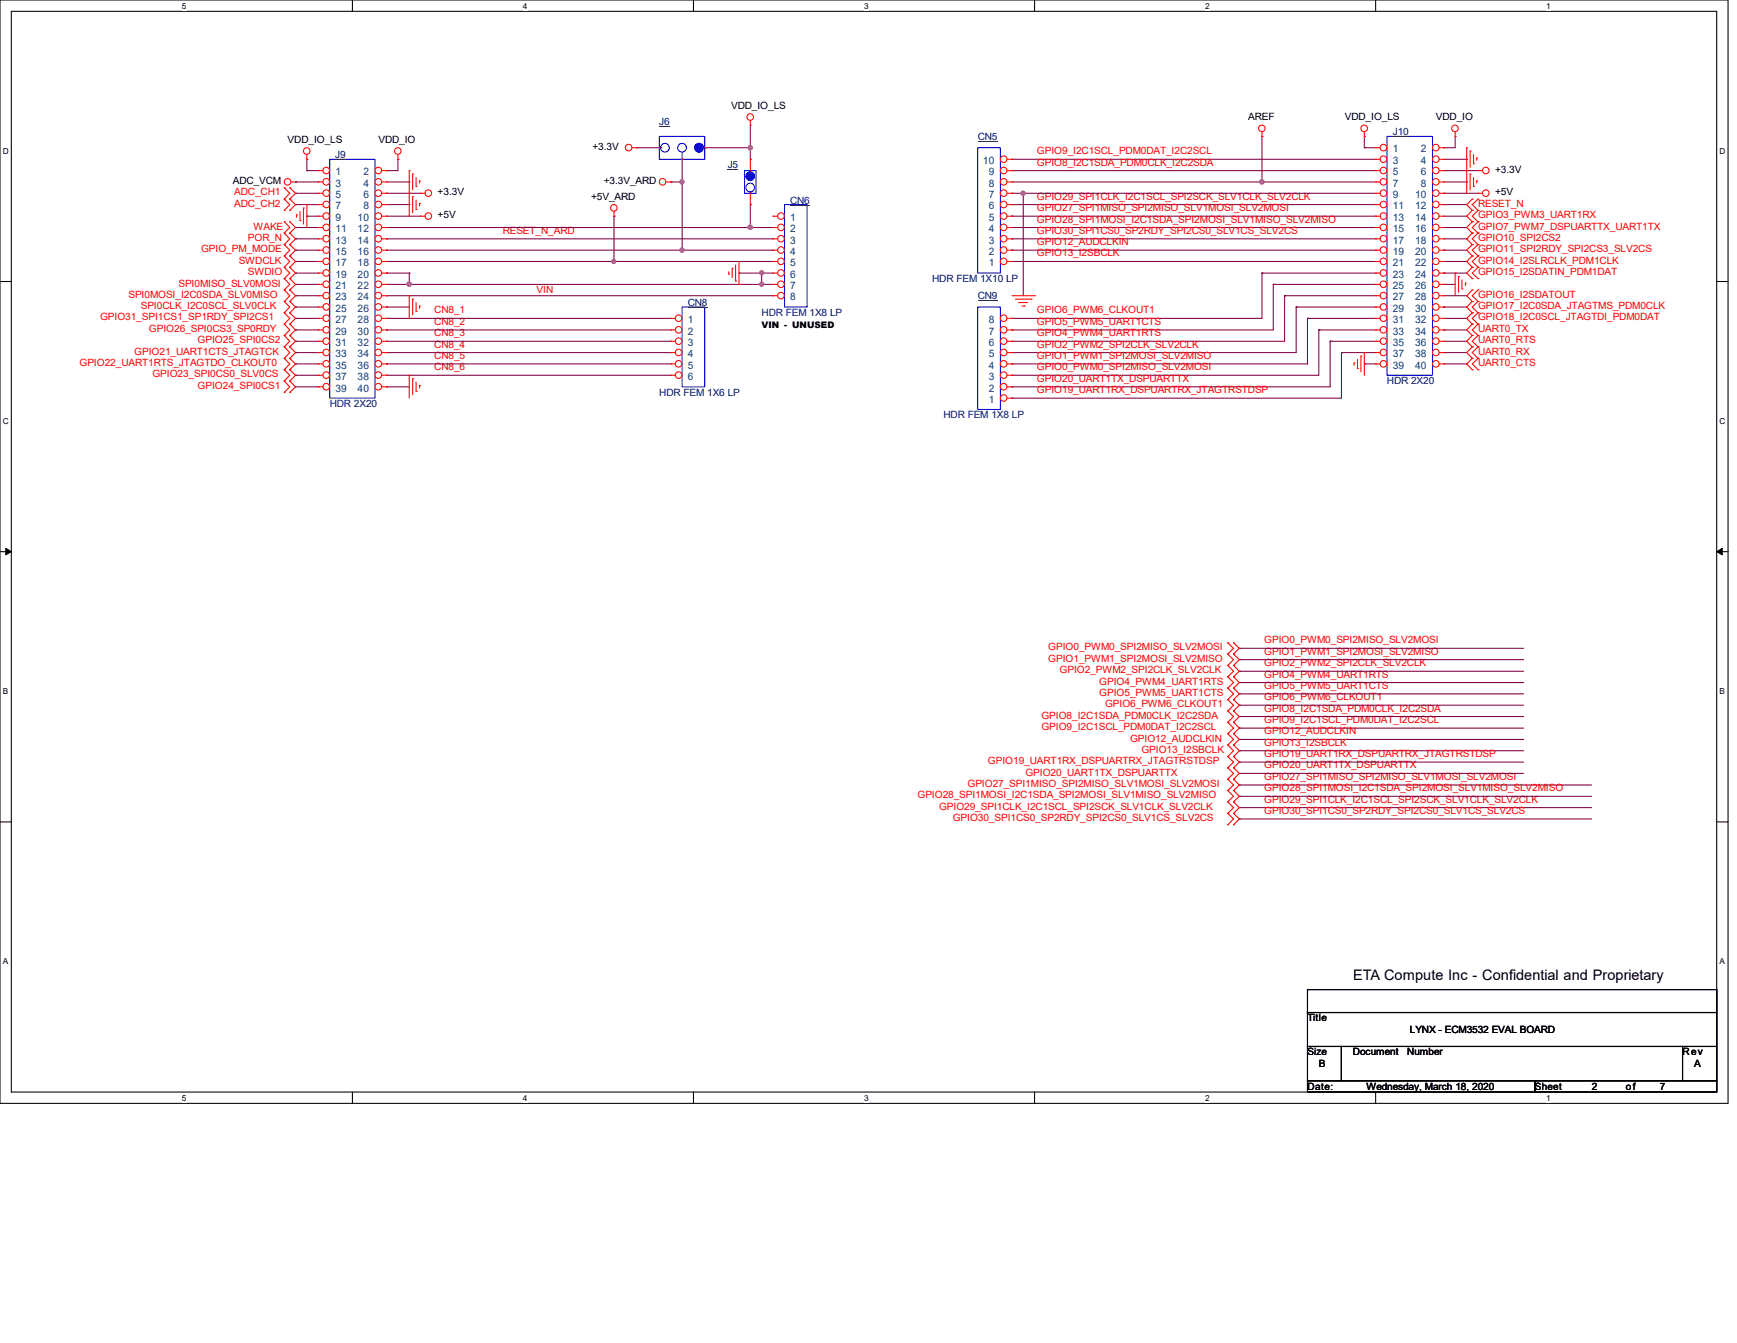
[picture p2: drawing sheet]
<svg xmlns="http://www.w3.org/2000/svg" width="279mm" height="216mm" viewBox="0 0 279 216" stroke-linecap="round" stroke-linejoin="round" font-family="sans-serif">
<path d="M0 0h278v177.4h-278zM1.8 1.8h274.3v173.8h-274.3z" fill="none" stroke="#000" stroke-width=".17"/>
<g fill="#fff">
<path d="M29.3 .2h.7v1.5h-.7z"/>
<path d="M29.3 175.8h.7v1.4h-.7z"/>
</g>
<path d="M56.7 0v1.8M56.7 175.6v1.8" fill="none" stroke="#000" stroke-width=".17"/>
<g fill="#fff">
<path d="M84.1 .2h.7v1.5h-.7z"/>
<path d="M84.1 175.8h.7v1.4h-.7z"/>
</g>
<path d="M111.5 0v1.8M111.5 175.6v1.8" fill="none" stroke="#000" stroke-width=".17"/>
<g fill="#fff">
<path d="M139 .2h.7v1.5h-.7z"/>
<path d="M139 175.8h.7v1.4h-.7z"/>
</g>
<path d="M166.4 0v1.8M166.4 175.6v1.8" fill="none" stroke="#000" stroke-width=".17"/>
<g fill="#fff">
<path d="M193.8 .2h.8v1.5h-.8z"/>
<path d="M193.8 175.8h.8v1.4h-.8z"/>
</g>
<path d="M221.3 0v1.8M221.3 175.6v1.8" fill="none" stroke="#000" stroke-width=".17"/>
<g fill="#fff">
<path d="M248.7 .2h.7v1.5h-.7z"/>
<path d="M248.7 175.8h.7v1.4h-.7z"/>
<path d="M.5 23.5h.9v1.5h-.9z"/>
<path d="M276.6 23.5h.9v1.5h-.9z"/>
<path d="M.5 67h.9v1.5h-.9z"/>
<path d="M276.6 67h.9v1.5h-.9z"/>
</g>
<path d="M0 45.3h1.8M276.1 45.3h1.9" fill="none" stroke="#000" stroke-width=".17"/>
<g fill="#fff">
<path d="M.5 110.4h.8v1.5h-.8z"/>
<path d="M276.6 110.4h.9v1.5h-.9z"/>
</g>
<path d="M0 88.7h1.8M276.1 88.7h1.9" fill="none" stroke="#000" stroke-width=".17"/>
<path d="M.9 88.1l.9 .6-.9 .5zM276.1 88.7l.9-.6v1.1z" fill="#000" stroke="#000" stroke-width=".16"/>
<g fill="#fff">
<path d="M.5 153.8h.8v1.5h-.8z"/>
<path d="M276.6 153.8h.9v1.5h-.9z"/>
</g>
<path d="M0 132.1h1.8M276.1 132.1h1.9M210.3 159.1h65.8v3.7h-65.8zM210.3 162.8h65.8v5.4h-65.8zM210.3 168.2h5.5v5.5h-5.5zM210.3 173.7h36.6v1.9h-36.6zM215.8 168.2h54.8v5.5h-54.8zM246.9 173.7h29.2v1.9h-29.2zM270.6 168.2h5.5v5.5h-5.5z" fill="none" stroke="#000" stroke-width=".17"/>
<g fill="none" stroke="#800040" stroke-width=".17">
<path d="M47.5 38.4h.1M47.5 36.6h.1M47.5 32.9h.1M47.5 31.1h.1M47.5 29.3h.1M47.5 29.3h3.7M47.5 31.1h3.7M47.5 32.9h3.7M47.5 36.6h3.7M47.5 38.4h3.7M49.4 27.4h.1M49.4 25.6h.1"/>
<path d="M49.4 34.8h.1M49.4 27.4h1.8M49.4 34.8h1.8M49.4 25.6v1.8M62.2 38.4h.1M62.2 36.6h.1M62.2 27.4h.1M62.2 31.1h.1M62.2 34.8h.1M62.2 29.3h3.6M62.2 31.1h5.4M62.2 32.9h3.6"/>
<path d="M62.2 34.8h5.4M62.2 36.6h62.1M62.2 38.4h62.1M64 25.6h.1M64 25.6v1.8h-1.8M65.8 29.3h.1M65.8 32.9h.1M98.8 34.8h.1M98.8 34.8v7.2M102.4 23.7h.1M102.4 23.7h3.6M107.9 29.3h.1"/>
<path d="M107.9 29.3h1.8M109.7 25.6h.1M109.7 29.3h.1M109.7 25.6v14.6M113.4 23.7h7.3M120.7 36.6h.1M120.7 23.7h.1M120.7 32.9h.1M120.7 25.6h.1M120.7 20.1v5.5M120.7 32.9v3.7M162.8 25.6h.1"/>
<path d="M162.8 27.4h.1M162.8 31.1h.1M162.8 32.9h.1M162.8 34.8h.1M162.8 36.6h.1M162.8 38.4h.1M162.8 25.6h58.5M162.8 27.4h58.5M162.8 29.3h58.5M162.8 31.1h58.5M162.8 32.9h58.5M162.8 34.8h58.5"/>
<path d="M162.8 36.6h58.5M162.8 38.4h58.5M164.6 31.1h.1M164.6 31.1v16.4M203 29.3h.1M203 21.9h.1M203 21.9v7.4M219.5 23.7h.1M219.5 21.9h.1M219.5 23.7h1.8M219.5 21.9v1.8M232.2 23.7h.1"/>
<path d="M232.2 32.9h.1M232.2 36.6h.1M232.2 27.4h.1M232.2 31.1h.1M232.2 25.6h3.7M232.2 27.4h5.5M232.2 29.3h3.7M232.2 31.1h5.5M232.2 32.9h3.7M232.2 34.8h3.7M232.2 36.6h3.7M232.2 38.4h3.7"/>
<path d="M234.1 21.9h.1M234.1 21.9v1.8h-1.9M235.9 34.8h.1M235.9 38.4h.1M235.9 29.3h.1M235.9 25.6h.1M47.5 58.5h.1M47.5 56.7h.1M47.5 54.9h.1M47.5 53h.1M47.5 51.2h.1M47.5 49.4h.1"/>
<path d="M47.5 47.5h.1M47.5 45.7h.1M47.5 43.9h.1M47.5 42h.1M47.5 40.2h.1M47.5 40.2h3.7M47.5 42h3.7M47.5 51.2h3.7M47.5 43.9h3.7M47.5 53h3.7M47.5 45.7h3.7M47.5 54.9h3.7"/>
<path d="M47.5 47.5h3.7M47.5 56.7h3.7M47.5 49.4h3.7M47.5 58.5h3.7M62.2 58.5h.1M62.2 56.7h.1M62.2 54.9h.1M62.2 53h.1M62.2 51.2h.1M62.2 47.5h.1M62.2 45.7h.1M62.2 43.9h.1"/>
<path d="M62.2 42h.1M62.2 40.2h.1M62.2 49.4h.1M62.2 40.2h62.1M62.2 42h62.1M62.2 51.2h45.7M62.2 43.9h3.6M62.2 53h45.7M62.2 45.7h62.1M62.2 54.9h45.7M62.2 47.5h62.1M62.2 56.7h45.7"/>
<path d="M62.2 49.4h3.6M62.2 58.5h45.7M65.8 43.9h.1M65.8 45.7h.1M65.8 43.9v1.8M98.8 42h.1M109.7 40.2h.1M118.9 43.9h.1M118.9 43.9h5.4M122.5 43.9h.1M122.5 45.7h.1M122.5 43.9v1.8"/>
<path d="M162.8 40.2h.1M162.8 42h.1M162.8 51.2h.1M162.8 53h.1M162.8 54.9h.1M162.8 56.7h.1M162.8 58.5h.1M162.8 40.2h58.5M162.8 42h58.5M203 43.9h.1M203 43.9v7.3h-40.2M203 43.9h18.3"/>
<path d="M204.8 45.7h.1M204.8 45.7v7.3h-42M204.8 45.7h16.5M206.6 47.5h.1M206.6 47.5v7.4h-43.8M206.6 47.5h14.7M208.5 49.4h.1M208.5 49.4v7.3h-45.7M208.5 49.4h12.8M210.3 51.2h.1M210.3 51.2h11M210.3 51.2v7.3h-47.5"/>
<path d="M212.1 53h.1M212.1 53h9.2M212.1 53v7.3h-49.3M214 54.9h.1M214 54.9h7.3M214 54.9v7.3h-51.2M215.8 56.7h.1M215.8 56.7h5.5M215.8 56.7v7.3h-53M219.5 58.5h.1M219.5 58.5h1.8M232.2 53h.1"/>
<path d="M232.2 56.7h.1M232.2 49.4h.1M232.2 40.2h.1M232.2 43.9h.1M232.2 45.7h.1M232.2 40.2h3.7M232.2 42h3.7M232.2 51.2h3.7M232.2 43.9h3.7M232.2 53h3.7M232.2 45.7h1.9M232.2 54.9h3.7"/>
<path d="M232.2 47.5h3.7M232.2 56.7h3.7M232.2 49.4h3.7M232.2 58.5h3.7M235.9 51.2h.1M235.9 54.9h.1M235.9 58.5h.1M235.9 47.5h.1M235.9 42h.1M47.5 60.3h.1M47.5 60.3h3.7M47.5 62.2h3.7"/>
<path d="M51.2 62.2h.1M62.2 60.3h.1M62.2 62.2h.1M62.2 60.3h45.7M62.2 62.2h3.6M162.8 60.3h.1M162.8 62.2h.1M162.8 64h.1M199.3 117.1h.1M199.3 115.2h.1M199.3 118.9h.1M199.3 113.4h.1"/>
<path d="M199.3 111.5h.1M199.3 109.7h.1M199.3 107.9h.1M199.3 106h.1M199.3 104.2h.1M199.3 117.1h45.8M199.3 115.2h45.8M199.3 118.9h45.8M199.3 113.4h45.8M199.3 111.5h45.8M199.3 109.7h45.8M199.3 107.9h45.8"/>
<path d="M199.3 106h45.8M199.3 104.2h45.8M199.3 129.8h.1M199.3 126.2h.1M199.3 128h.1M199.3 131.7h.1M199.3 120.7h.1M199.3 124.3h.1M199.3 122.5h.1M199.3 129.8h56.7M199.3 126.2h56.7M199.3 128h56.7"/>
<path d="M199.3 131.7h56.7M199.3 120.7h45.8M199.3 124.3h45.8M199.3 122.5h45.8"/>
</g>
<g fill="#f0f" stroke="#f0f" stroke-width=".17">
<circle cx="122.5" cy="45.7" r=".34"/>
<circle cx="65.8" cy="45.7" r=".36"/>
<circle cx="98.7" cy="42" r=".34"/>
<circle cx="109.7" cy="40.2" r=".34"/>
<circle cx="122.5" cy="43.9" r=".34"/>
<circle cx="164.5" cy="31.1" r=".34"/>
<circle cx="109.7" cy="29.2" r=".34"/>
<circle cx="120.7" cy="36.5" r=".36"/>
<circle cx="203" cy="29.2" r=".36"/>
<circle cx="120.7" cy="23.7" r=".36"/>
</g>
<g fill="none" stroke="#f00" stroke-width=".17">
<path d="M120.7 19.4v.7M45.7 37.5h.1M45.7 35.6h.1M45.7 39.3h.1M45.7 32h.1M45.7 30.2h.1M45.7 33.8h.1M45.7 35.6l.9 1-.9 .9M45.7 37.5l.9 .9-.9 .9M45.7 39.3l.9 .9-.9 .9M45.7 30.2l.9 .9-.9 .9M45.7 32l.9 .9-.9 .9"/>
<path d="M46.6 35.6h.1M46.6 37.5h.1M46.6 39.3h.1M46.6 30.2h.1M46.6 32h.1M46.6 33.8h.1M46.6 35.6l.9 1-.9 .9M46.6 37.5l.9 .9-.9 .9M46.6 39.3l.9 .9-.9 .9M46.6 30.2l.9 .9-.9 .9M46.6 32l.9 .9-.9 .9M46.8 29.3h.7"/>
<path d="M47.5 29.3h.1M47.7 34.5h.1M47.7 34.5v.4M48.3 35.5h.1M48.3 34v1.5M48.8 33.4h.1M48.8 33.4v2.6M49.4 25.6h.1M49.4 32.9h.1M49.4 24.8v.8M49.4 32.9v3.7M64 25.6h.1"/>
<path d="M64 24.8v.8M65.8 27.4h.1M65.8 31.1h.1M65.8 27.4v7.4M66.4 28h.1M66.4 31.6h.1M66.4 28v2.5M66.4 31.6v2.6M66.9 30h.1M66.9 33.7h.1M66.9 28.5v1.5M66.9 32.2v1.5"/>
<path d="M67.5 29.1h.1M67.5 32.7h.1M67.5 29.1v.3M67.5 32.7v.4M67.6 31.1h.1M67.6 34.8h.1M67.6 31.1h.8M67.6 34.8h.8M98.8 34.8h.1M98.8 34v.8M101.7 23.7h.7M102.4 23.7h.1"/>
<path d="M107.1 29.3h.8M107.9 29.3h.1M120.7 20.1h.1M203 21.9h.1M203 21.2v.7M219.5 21.9h.1M219.5 21.2v.7M234.1 21.9h.1M234.1 21.2v.7M235.9 27.4h.1M235.9 23.7h.1M235.9 23.7v7.4"/>
<path d="M236.5 28h.1M236.5 24.3h.1M236.5 24.3v2.6M236.5 28v2.5M236.8 33.8h.1M236.8 35.6h.1M236.8 37.5h.1M236.8 39.3h.1M236.8 32h.1M236.8 33.8l-.9 1 .9 .8M236.8 35.6l-.9 1 .9 .9M236.8 37.5l-.9 .9 .9 .9"/>
<path d="M236.8 39.3l-.9 .9 .9 .9M236.8 32l-.9 .9 .9 .9M237 30h.1M237 26.3h.1M237 24.8v1.5M237 28.5v1.5M237.5 29.1h.1M237.5 25.4h.1M237.5 25.4v.4M237.5 29.1v.3M237.7 27.4h.1M237.7 31.1h.1"/>
<path d="M237.7 35.6h.1M237.7 33.8h.1M237.7 37.5h.1M237.7 39.3h.1M237.7 32h.1M237.7 31.1h.8M237.7 27.4h.8M237.7 33.8l-.9 1 .9 .8M237.7 35.6l-.9 1 .9 .9M237.7 37.5l-.9 .9 .9 .9M237.7 39.3l-.9 .9 .9 .9M237.7 32l-.9 .9 .9 .9"/>
<path d="M45.7 57.6h.1M45.7 55.8h.1M45.7 59.4h.1M45.7 53.9h.1M45.7 52.1h.1M45.7 50.3h.1M45.7 41.1h.1M45.7 44.8h.1M45.7 43h.1M45.7 48.5h.1M45.7 46.6h.1M45.7 55.8l.9 .9-.9 .9"/>
<path d="M45.7 57.6l.9 .9-.9 .9M45.7 59.4l.9 .9-.9 1M45.7 53.9l.9 1-.9 .9M45.7 52.1l.9 .9-.9 .9M45.7 50.3l.9 .9-.9 .9M45.7 43l.9 .9-.9 .9M45.7 41.1l.9 .9-.9 1M45.7 48.5l.9 .9-.9 .9M45.7 46.6l.9 .9-.9 1M45.7 44.8l.9 .9-.9 .9M46.6 55.8h.1M46.6 57.6h.1"/>
<path d="M46.6 59.4h.1M46.6 53.9h.1M46.6 52.1h.1M46.6 50.3h.1M46.6 41.1h.1M46.6 43h.1M46.6 44.8h.1M46.6 48.5h.1M46.6 46.6h.1M46.6 55.8l.9 .9-.9 .9M46.6 57.6l.9 .9-.9 .9M46.6 59.4l.9 .9-.9 1"/>
<path d="M46.6 53.9l.9 1-.9 .9M46.6 52.1l.9 .9-.9 .9M46.6 50.3l.9 .9-.9 .9M46.6 43l.9 .9-.9 .9M46.6 41.1l.9 .9-.9 1M46.6 48.5l.9 .9-.9 .9M46.6 46.6l.9 .9-.9 1M46.6 44.8l.9 .9-.9 .9M65.8 47.5h.1M65.8 47.5v3.7M66.4 48.1h.1M66.4 48.1v2.5"/>
<path d="M66.9 50.1h.1M66.9 48.6v1.5M67.5 49.2h.1M67.5 49.2v.4M117.2 44.1h.1M117.2 43.7v.4M117.8 43.1h.1M117.8 43.1v1.5M118.3 45.2h.1M118.3 42.6v2.6M118.9 45.7h.1M118.9 42v3.7"/>
<path d="M162.8 47.5h3.6M163.3 48.1h2.6M163.9 48.6h.1M163.9 48.6h1.4M164.4 49.2h.4M164.8 49.2h.1M165.9 48.1h.1M166.4 47.5h.1M217.8 58.3h.1M217.8 58.3v.4M218.4 59.2h.1M218.4 57.8v1.4"/>
<path d="M218.9 57.2h.1M218.9 57.2v2.6M219.5 56.7h.1M219.5 56.7v3.6M234.1 43.9h.1M234.1 43.9v3.6M234.6 44.4h.1M234.6 44.4v2.6M235.2 46.4h.1M235.2 45v1.4M235.7 45.5h.1M235.7 45.5v.4"/>
<path d="M236.8 50.3h.1M236.8 52.1h.1M236.8 55.8h.1M236.8 57.6h.1M236.8 53.9h.1M236.8 59.4h.1M236.8 46.6h.1M236.8 48.5h.1M236.8 41.1h.1M236.8 43h.1M236.8 44.8h.1M236.8 50.3l-.9 .9 .9 .9"/>
<path d="M236.8 55.8l-.9 .9 .9 .9M236.8 52.1l-.9 .9 .9 .9M236.8 57.6l-.9 .9 .9 .9M236.8 53.9l-.9 1 .9 .9M236.8 46.6l-.9 .9 .9 1M236.8 48.5l-.9 .9 .9 .9M236.8 41.1l-.9 .9 .9 1M236.8 43l-.9 .9 .9 .9M237.7 52.1h.1M237.7 50.3h.1M237.7 57.6h.1M237.7 55.8h.1"/>
<path d="M237.7 53.9h.1M237.7 59.4h.1M237.7 48.5h.1M237.7 46.6h.1M237.7 41.1h.1M237.7 43h.1M237.7 44.8h.1M237.7 50.3l-.9 .9 .9 .9M237.7 55.8l-.9 .9 .9 .9M237.7 52.1l-.9 .9 .9 .9M237.7 57.6l-.9 .9 .9 .9M237.7 53.9l-.9 1 .9 .9"/>
<path d="M237.7 46.6l-.9 .9 .9 1M237.7 48.5l-.9 .9 .9 .9M237.7 41.1l-.9 .9 .9 1M237.7 43l-.9 .9 .9 .9M45.7 61.3h.1M45.7 63.1h.1M45.7 61.3l.9 .9-.9 .9M46.6 61.3h.1M46.6 63.1h.1M46.6 61.3l.9 .9-.9 .9M65.8 60.3h.1M65.8 60.3v3.7"/>
<path d="M66.4 60.9h.1M66.4 60.9v2.6M66.9 62.9h.1M66.9 61.4v1.5M67.5 62h.1M67.5 62v.4M197.5 105.2h.1M197.5 103.3h.1M197.5 107h.1M197.5 108.8h.1M197.5 110.6h.1M197.5 112.5h.1"/>
<path d="M197.5 114.3h.1M197.5 116.1h.1M197.5 117.9h.1M197.5 119.8h.1M197.5 103.3l.9 .9-.9 1M197.5 105.2l.9 .8-.9 1M197.5 107l.9 .9-.9 .9M197.5 108.8l.9 .9-.9 .9M197.5 110.6l.9 .9-.9 1M197.5 112.5l.9 .9-.9 .9M197.5 114.3l.9 .9-.9 .9M197.5 116.1l.9 1-.9 .8"/>
<path d="M197.5 117.9l.9 1-.9 .9M197.5 119.8l.9 .9-.9 .9M198.4 103.3h.1M198.4 105.2h.1M198.4 107h.1M198.4 108.8h.1M198.4 110.6h.1M198.4 112.5h.1M198.4 114.3h.1M198.4 116.1h.1M198.4 117.9h.1M198.4 119.8h.1"/>
<path d="M198.4 103.3l.9 .9-.9 1M198.4 105.2l.9 .8-.9 1M198.4 107l.9 .9-.9 .9M198.4 108.8l.9 .9-.9 .9M198.4 110.6l.9 .9-.9 1M198.4 112.5l.9 .9-.9 .9M198.4 114.3l.9 .9-.9 .9M198.4 116.1l.9 1-.9 .8M198.4 117.9l.9 1-.9 .9M198.4 119.8l.9 .9-.9 .9M197.5 121.6h.1M197.5 123.4h.1"/>
<path d="M197.5 125.3h.1M197.5 127.1h.1M197.5 128.9h.1M197.5 130.8h.1M197.5 132.6h.1M197.5 121.6l.9 .9-.9 .9M197.5 123.4l.9 .9-.9 1M197.5 125.3l.9 .9-.9 .9M197.5 127.1l.9 .9-.9 .9M197.5 128.9l.9 .9-.9 1M197.5 130.8l.9 .9-.9 .9M198.4 121.6h.1"/>
<path d="M198.4 123.4h.1M198.4 125.3h.1M198.4 127.1h.1M198.4 128.9h.1M198.4 130.8h.1M198.4 132.6h.1M198.4 121.6l.9 .9-.9 .9M198.4 123.4l.9 .9-.9 1M198.4 125.3l.9 .9-.9 .9M198.4 127.1l.9 .9-.9 .9M198.4 128.9l.9 .9-.9 1M198.4 130.8l.9 .9-.9 .9"/>
<circle cx="120.7" cy="18.8" r=".53"/>
<circle cx="46.2" cy="29.2" r=".53"/>
<circle cx="49.3" cy="24.3" r=".53"/>
<circle cx="64" cy="24.3" r=".53"/>
<circle cx="68.9" cy="34.7" r=".53"/>
<circle cx="68.9" cy="31.1" r=".53"/>
<circle cx="98.7" cy="33.4" r=".53"/>
<circle cx="101.1" cy="23.7" r=".53"/>
<circle cx="106.6" cy="29.2" r=".53"/>
<circle cx="203" cy="20.6" r=".53"/>
<circle cx="219.4" cy="20.6" r=".53"/>
<circle cx="234" cy="20.6" r=".53"/>
<circle cx="239" cy="31.1" r=".53"/>
<circle cx="239" cy="27.4" r=".53"/>
</g>
<g fill="none" stroke="#00f" stroke-width=".17">
<path d="M106 21.9h7.4v3.7h-7.4zM106 23.7h.3M106.3 23.7h.1M109.7 25.6h.1M109.7 24.5v1.1M113.2 23.7h.2M113.4 23.7h.1"/>
<circle cx="107" cy="23.7" r=".7"/>
<circle cx="109.7" cy="23.7" r=".7"/>
</g>
<circle cx="112.4" cy="23.7" r=".72" fill="#00f" stroke="#00f" stroke-width=".17"/>
<path d="M106 20.2h1.7v.2h-1.7z" fill="#000080"/>
<path d="M106 23.7h.1M109.7 25.6h.1M113.4 23.7h.1" fill="none" stroke="#f00" stroke-width=".17"/>
<path d="M157.3 49.4h3.6v16.4h-3.6z" fill="none" stroke="#00f" stroke-width=".17"/>
<path d="M157.3 48.3h3.1" fill="none" stroke="#000080" stroke-width=".16"/>
<circle cx="161.4" cy="64" r=".53" fill="#fff" stroke="#f00" stroke-width=".17"/>
<path d="M162 64h.8M162.8 64h.1" fill="none" stroke="#f00" stroke-width=".17"/>
<circle cx="161.4" cy="62.2" r=".53" fill="#fff" stroke="#f00" stroke-width=".17"/>
<path d="M162 62.2h.8M162.8 62.2h.1" fill="none" stroke="#f00" stroke-width=".17"/>
<circle cx="161.4" cy="60.3" r=".53" fill="#fff" stroke="#f00" stroke-width=".17"/>
<path d="M162 60.3h.8M162.8 60.3h.1" fill="none" stroke="#f00" stroke-width=".17"/>
<circle cx="161.4" cy="58.5" r=".53" fill="#fff" stroke="#f00" stroke-width=".17"/>
<path d="M162 58.5h.8M162.8 58.5h.1" fill="none" stroke="#f00" stroke-width=".17"/>
<circle cx="161.4" cy="56.7" r=".53" fill="#fff" stroke="#f00" stroke-width=".17"/>
<path d="M162 56.7h.8M162.8 56.7h.1" fill="none" stroke="#f00" stroke-width=".17"/>
<circle cx="161.4" cy="54.8" r=".53" fill="#fff" stroke="#f00" stroke-width=".17"/>
<path d="M162 54.9h.8M162.8 54.9h.1" fill="none" stroke="#f00" stroke-width=".17"/>
<circle cx="161.4" cy="53" r=".53" fill="#fff" stroke="#f00" stroke-width=".17"/>
<path d="M162 53h.8M162.8 53h.1" fill="none" stroke="#f00" stroke-width=".17"/>
<circle cx="161.4" cy="51.2" r=".53" fill="#fff" stroke="#f00" stroke-width=".17"/>
<path d="M162 51.2h.8M162.8 51.2h.1" fill="none" stroke="#f00" stroke-width=".17"/>
<g fill="none" stroke="#00f" stroke-width=".17">
<path d="M119.8 27.4h1.8v3.7h-1.8zM120.7 30.9h.1M120.7 27.4h.1M120.7 27.4v.2M120.7 30.9v.2"/>
<circle cx="120.7" cy="30.1" r=".7"/>
</g>
<circle cx="120.7" cy="28.3" r=".7" fill="#00f" stroke="#00f" stroke-width=".17"/>
<path d="M117.1 27.2h1.6v.1h-1.6z" fill="#000080"/>
<path d="M120.7 25.6h.1M120.7 32.9h.1M120.7 25.6v1.8M120.7 31.1v1.8" fill="none" stroke="#f00" stroke-width=".17"/>
<path d="M126.2 32.9h3.6v16.5h-3.6z" fill="none" stroke="#00f" stroke-width=".17"/>
<path d="M127.1 33h3.2" fill="none" stroke="#000080" stroke-width=".16"/>
<circle cx="125.6" cy="34.7" r=".53" fill="#fff" stroke="#f00" stroke-width=".17"/>
<path d="M124.3 34.8h.1M124.3 34.8h.8" fill="none" stroke="#f00" stroke-width=".17"/>
<circle cx="125.6" cy="36.6" r=".53" fill="#fff" stroke="#f00" stroke-width=".17"/>
<path d="M124.3 36.6h.1M124.3 36.6h.8" fill="none" stroke="#f00" stroke-width=".17"/>
<circle cx="125.6" cy="38.4" r=".53" fill="#fff" stroke="#f00" stroke-width=".17"/>
<path d="M124.3 38.4h.1M124.3 38.4h.8" fill="none" stroke="#f00" stroke-width=".17"/>
<circle cx="125.6" cy="40.2" r=".53" fill="#fff" stroke="#f00" stroke-width=".17"/>
<path d="M124.3 40.2h.1M124.3 40.2h.8" fill="none" stroke="#f00" stroke-width=".17"/>
<circle cx="125.6" cy="42" r=".53" fill="#fff" stroke="#f00" stroke-width=".17"/>
<path d="M124.3 42h.1M124.3 42h.8" fill="none" stroke="#f00" stroke-width=".17"/>
<circle cx="125.6" cy="43.9" r=".53" fill="#fff" stroke="#f00" stroke-width=".17"/>
<path d="M124.3 43.9h.1M124.3 43.9h.8" fill="none" stroke="#f00" stroke-width=".17"/>
<circle cx="125.6" cy="45.7" r=".53" fill="#fff" stroke="#f00" stroke-width=".17"/>
<path d="M124.3 45.7h.1M124.3 45.7h.8" fill="none" stroke="#f00" stroke-width=".17"/>
<circle cx="125.6" cy="47.5" r=".53" fill="#fff" stroke="#f00" stroke-width=".17"/>
<path d="M124.3 47.5h.1M124.3 47.5h.8" fill="none" stroke="#f00" stroke-width=".17"/>
<path d="M53 25.6h7.3v38.4h-7.3z" fill="none" stroke="#00f" stroke-width=".17"/>
<path d="M53.9 25.6h1.7v.1h-1.7z" fill="#000080"/>
<circle cx="52.5" cy="27.4" r=".53" fill="#fff" stroke="#f00" stroke-width=".17"/>
<path d="M51.2 27.4h.1M51.2 27.4h.7" fill="none" stroke="#f00" stroke-width=".17"/>
<circle cx="60.9" cy="34.7" r=".53" fill="#fff" stroke="#f00" stroke-width=".17"/>
<path d="M61.4 34.8h.8M62.2 34.8h.1" fill="none" stroke="#f00" stroke-width=".17"/>
<circle cx="52.5" cy="36.6" r=".53" fill="#fff" stroke="#f00" stroke-width=".17"/>
<path d="M51.2 36.6h.1M51.2 36.6h.7" fill="none" stroke="#f00" stroke-width=".17"/>
<circle cx="60.9" cy="36.6" r=".53" fill="#fff" stroke="#f00" stroke-width=".17"/>
<path d="M61.4 36.6h.8M62.2 36.6h.1" fill="none" stroke="#f00" stroke-width=".17"/>
<circle cx="52.5" cy="38.4" r=".53" fill="#fff" stroke="#f00" stroke-width=".17"/>
<path d="M51.2 38.4h.1M51.2 38.4h.7" fill="none" stroke="#f00" stroke-width=".17"/>
<circle cx="60.9" cy="38.4" r=".53" fill="#fff" stroke="#f00" stroke-width=".17"/>
<path d="M61.4 38.4h.8M62.2 38.4h.1" fill="none" stroke="#f00" stroke-width=".17"/>
<circle cx="52.5" cy="40.2" r=".53" fill="#fff" stroke="#f00" stroke-width=".17"/>
<path d="M51.2 40.2h.1M51.2 40.2h.7" fill="none" stroke="#f00" stroke-width=".17"/>
<circle cx="60.9" cy="40.2" r=".53" fill="#fff" stroke="#f00" stroke-width=".17"/>
<path d="M61.4 40.2h.8M62.2 40.2h.1" fill="none" stroke="#f00" stroke-width=".17"/>
<circle cx="52.5" cy="42" r=".53" fill="#fff" stroke="#f00" stroke-width=".17"/>
<path d="M51.2 42h.1M51.2 42h.7" fill="none" stroke="#f00" stroke-width=".17"/>
<circle cx="60.9" cy="42" r=".53" fill="#fff" stroke="#f00" stroke-width=".17"/>
<path d="M61.4 42h.8M62.2 42h.1" fill="none" stroke="#f00" stroke-width=".17"/>
<circle cx="52.5" cy="43.9" r=".53" fill="#fff" stroke="#f00" stroke-width=".17"/>
<path d="M51.2 43.9h.1M51.2 43.9h.7" fill="none" stroke="#f00" stroke-width=".17"/>
<circle cx="60.9" cy="27.4" r=".53" fill="#fff" stroke="#f00" stroke-width=".17"/>
<path d="M61.4 27.4h.8M62.2 27.4h.1" fill="none" stroke="#f00" stroke-width=".17"/>
<circle cx="60.9" cy="43.9" r=".53" fill="#fff" stroke="#f00" stroke-width=".17"/>
<path d="M61.4 43.9h.8M62.2 43.9h.1" fill="none" stroke="#f00" stroke-width=".17"/>
<circle cx="52.5" cy="45.7" r=".53" fill="#fff" stroke="#f00" stroke-width=".17"/>
<path d="M51.2 45.7h.1M51.2 45.7h.7" fill="none" stroke="#f00" stroke-width=".17"/>
<circle cx="60.9" cy="45.7" r=".53" fill="#fff" stroke="#f00" stroke-width=".17"/>
<path d="M61.4 45.7h.8M62.2 45.7h.1" fill="none" stroke="#f00" stroke-width=".17"/>
<circle cx="52.5" cy="47.5" r=".53" fill="#fff" stroke="#f00" stroke-width=".17"/>
<path d="M51.2 47.5h.1M51.2 47.5h.7" fill="none" stroke="#f00" stroke-width=".17"/>
<circle cx="60.9" cy="47.5" r=".53" fill="#fff" stroke="#f00" stroke-width=".17"/>
<path d="M61.4 47.5h.8M62.2 47.5h.1" fill="none" stroke="#f00" stroke-width=".17"/>
<circle cx="52.5" cy="49.3" r=".53" fill="#fff" stroke="#f00" stroke-width=".17"/>
<path d="M51.2 49.4h.1M51.2 49.4h.7" fill="none" stroke="#f00" stroke-width=".17"/>
<circle cx="60.9" cy="49.3" r=".53" fill="#fff" stroke="#f00" stroke-width=".17"/>
<path d="M61.4 49.4h.8M62.2 49.4h.1" fill="none" stroke="#f00" stroke-width=".17"/>
<circle cx="52.5" cy="51.2" r=".53" fill="#fff" stroke="#f00" stroke-width=".17"/>
<path d="M51.2 51.2h.1M51.2 51.2h.7" fill="none" stroke="#f00" stroke-width=".17"/>
<circle cx="60.9" cy="51.2" r=".53" fill="#fff" stroke="#f00" stroke-width=".17"/>
<path d="M61.4 51.2h.8M62.2 51.2h.1" fill="none" stroke="#f00" stroke-width=".17"/>
<circle cx="52.5" cy="53" r=".53" fill="#fff" stroke="#f00" stroke-width=".17"/>
<path d="M51.2 53h.1M51.2 53h.7" fill="none" stroke="#f00" stroke-width=".17"/>
<circle cx="52.5" cy="29.2" r=".53" fill="#fff" stroke="#f00" stroke-width=".17"/>
<path d="M51.2 29.3h.1M51.2 29.3h.7" fill="none" stroke="#f00" stroke-width=".17"/>
<circle cx="60.9" cy="53" r=".53" fill="#fff" stroke="#f00" stroke-width=".17"/>
<path d="M61.4 53h.8M62.2 53h.1" fill="none" stroke="#f00" stroke-width=".17"/>
<circle cx="52.5" cy="54.8" r=".53" fill="#fff" stroke="#f00" stroke-width=".17"/>
<path d="M51.2 54.9h.1M51.2 54.9h.7" fill="none" stroke="#f00" stroke-width=".17"/>
<circle cx="60.9" cy="54.8" r=".53" fill="#fff" stroke="#f00" stroke-width=".17"/>
<path d="M61.4 54.9h.8M62.2 54.9h.1" fill="none" stroke="#f00" stroke-width=".17"/>
<circle cx="52.5" cy="56.7" r=".53" fill="#fff" stroke="#f00" stroke-width=".17"/>
<path d="M51.2 56.7h.1M51.2 56.7h.7" fill="none" stroke="#f00" stroke-width=".17"/>
<circle cx="60.9" cy="56.7" r=".53" fill="#fff" stroke="#f00" stroke-width=".17"/>
<path d="M61.4 56.7h.8M62.2 56.7h.1" fill="none" stroke="#f00" stroke-width=".17"/>
<circle cx="52.5" cy="58.5" r=".53" fill="#fff" stroke="#f00" stroke-width=".17"/>
<path d="M51.2 58.5h.1M51.2 58.5h.7" fill="none" stroke="#f00" stroke-width=".17"/>
<circle cx="60.9" cy="58.5" r=".53" fill="#fff" stroke="#f00" stroke-width=".17"/>
<path d="M61.4 58.5h.8M62.2 58.5h.1" fill="none" stroke="#f00" stroke-width=".17"/>
<circle cx="52.5" cy="60.3" r=".53" fill="#fff" stroke="#f00" stroke-width=".17"/>
<path d="M51.2 60.3h.1M51.2 60.3h.7" fill="none" stroke="#f00" stroke-width=".17"/>
<circle cx="60.9" cy="60.3" r=".53" fill="#fff" stroke="#f00" stroke-width=".17"/>
<path d="M61.4 60.3h.8M62.2 60.3h.1" fill="none" stroke="#f00" stroke-width=".17"/>
<circle cx="60.9" cy="29.2" r=".53" fill="#fff" stroke="#f00" stroke-width=".17"/>
<path d="M61.4 29.3h.8M62.2 29.3h.1" fill="none" stroke="#f00" stroke-width=".17"/>
<circle cx="52.5" cy="31.1" r=".53" fill="#fff" stroke="#f00" stroke-width=".17"/>
<path d="M51.2 31.1h.1M51.2 31.1h.7" fill="none" stroke="#f00" stroke-width=".17"/>
<circle cx="60.9" cy="31.1" r=".53" fill="#fff" stroke="#f00" stroke-width=".17"/>
<path d="M61.4 31.1h.8M62.2 31.1h.1" fill="none" stroke="#f00" stroke-width=".17"/>
<circle cx="52.5" cy="32.9" r=".53" fill="#fff" stroke="#f00" stroke-width=".17"/>
<path d="M51.2 32.9h.1M51.2 32.9h.7" fill="none" stroke="#f00" stroke-width=".17"/>
<circle cx="60.9" cy="32.9" r=".53" fill="#fff" stroke="#f00" stroke-width=".17"/>
<path d="M61.4 32.9h.8M62.2 32.9h.1" fill="none" stroke="#f00" stroke-width=".17"/>
<circle cx="52.5" cy="34.7" r=".53" fill="#fff" stroke="#f00" stroke-width=".17"/>
<path d="M51.2 34.8h.1M51.2 34.8h.7" fill="none" stroke="#f00" stroke-width=".17"/>
<circle cx="52.5" cy="62.2" r=".53" fill="#fff" stroke="#f00" stroke-width=".17"/>
<path d="M51.2 62.2h.1M51.2 62.2h.7" fill="none" stroke="#f00" stroke-width=".17"/>
<circle cx="60.9" cy="62.2" r=".53" fill="#fff" stroke="#f00" stroke-width=".17"/>
<path d="M61.4 62.2h.8M62.2 62.2h.1" fill="none" stroke="#f00" stroke-width=".17"/>
<path d="M109.7 49.4h3.7v12.8h-3.7z" fill="none" stroke="#00f" stroke-width=".17"/>
<path d="M110.6 49.4h3.2" fill="none" stroke="#000080" stroke-width=".16"/>
<circle cx="109.2" cy="51.2" r=".53" fill="#fff" stroke="#f00" stroke-width=".17"/>
<path d="M107.9 51.2h.1M107.9 51.2h.7" fill="none" stroke="#f00" stroke-width=".17"/>
<circle cx="109.2" cy="53" r=".53" fill="#fff" stroke="#f00" stroke-width=".17"/>
<path d="M107.9 53h.1M107.9 53h.7" fill="none" stroke="#f00" stroke-width=".17"/>
<circle cx="109.2" cy="54.8" r=".53" fill="#fff" stroke="#f00" stroke-width=".17"/>
<path d="M107.9 54.9h.1M107.9 54.9h.7" fill="none" stroke="#f00" stroke-width=".17"/>
<circle cx="109.2" cy="56.7" r=".53" fill="#fff" stroke="#f00" stroke-width=".17"/>
<path d="M107.9 56.7h.1M107.9 56.7h.7" fill="none" stroke="#f00" stroke-width=".17"/>
<circle cx="109.2" cy="58.5" r=".53" fill="#fff" stroke="#f00" stroke-width=".17"/>
<path d="M107.9 58.5h.1M107.9 58.5h.7" fill="none" stroke="#f00" stroke-width=".17"/>
<circle cx="109.2" cy="60.3" r=".53" fill="#fff" stroke="#f00" stroke-width=".17"/>
<path d="M107.9 60.3h.1M107.9 60.3h.7" fill="none" stroke="#f00" stroke-width=".17"/>
<path d="M223.1 21.9h7.3v38.4h-7.3z" fill="none" stroke="#00f" stroke-width=".17"/>
<path d="M224 21.9h2.6" fill="none" stroke="#000080" stroke-width=".16"/>
<circle cx="222.5" cy="23.7" r=".53" fill="#fff" stroke="#f00" stroke-width=".17"/>
<path d="M221.3 23.7h.1M221.3 23.7h.7" fill="none" stroke="#f00" stroke-width=".17"/>
<circle cx="230.9" cy="31.1" r=".53" fill="#fff" stroke="#f00" stroke-width=".17"/>
<path d="M231.5 31.1h.7M232.2 31.1h.1" fill="none" stroke="#f00" stroke-width=".17"/>
<circle cx="222.5" cy="32.9" r=".53" fill="#fff" stroke="#f00" stroke-width=".17"/>
<path d="M221.3 32.9h.1M221.3 32.9h.7" fill="none" stroke="#f00" stroke-width=".17"/>
<circle cx="230.9" cy="32.9" r=".53" fill="#fff" stroke="#f00" stroke-width=".17"/>
<path d="M231.5 32.9h.7M232.2 32.9h.1" fill="none" stroke="#f00" stroke-width=".17"/>
<circle cx="222.5" cy="34.7" r=".53" fill="#fff" stroke="#f00" stroke-width=".17"/>
<path d="M221.3 34.8h.1M221.3 34.8h.7" fill="none" stroke="#f00" stroke-width=".17"/>
<circle cx="230.9" cy="34.7" r=".53" fill="#fff" stroke="#f00" stroke-width=".17"/>
<path d="M231.5 34.8h.7M232.2 34.8h.1" fill="none" stroke="#f00" stroke-width=".17"/>
<circle cx="222.5" cy="36.6" r=".53" fill="#fff" stroke="#f00" stroke-width=".17"/>
<path d="M221.3 36.6h.1M221.3 36.6h.7" fill="none" stroke="#f00" stroke-width=".17"/>
<circle cx="230.9" cy="36.6" r=".53" fill="#fff" stroke="#f00" stroke-width=".17"/>
<path d="M231.5 36.6h.7M232.2 36.6h.1" fill="none" stroke="#f00" stroke-width=".17"/>
<circle cx="222.5" cy="38.4" r=".53" fill="#fff" stroke="#f00" stroke-width=".17"/>
<path d="M221.3 38.4h.1M221.3 38.4h.7" fill="none" stroke="#f00" stroke-width=".17"/>
<circle cx="230.9" cy="38.4" r=".53" fill="#fff" stroke="#f00" stroke-width=".17"/>
<path d="M231.5 38.4h.7M232.2 38.4h.1" fill="none" stroke="#f00" stroke-width=".17"/>
<circle cx="222.5" cy="40.2" r=".53" fill="#fff" stroke="#f00" stroke-width=".17"/>
<path d="M221.3 40.2h.1M221.3 40.2h.7" fill="none" stroke="#f00" stroke-width=".17"/>
<circle cx="230.9" cy="23.7" r=".53" fill="#fff" stroke="#f00" stroke-width=".17"/>
<path d="M231.5 23.7h.7M232.2 23.7h.1" fill="none" stroke="#f00" stroke-width=".17"/>
<circle cx="230.9" cy="40.2" r=".53" fill="#fff" stroke="#f00" stroke-width=".17"/>
<path d="M231.5 40.2h.7M232.2 40.2h.1" fill="none" stroke="#f00" stroke-width=".17"/>
<circle cx="222.5" cy="42" r=".53" fill="#fff" stroke="#f00" stroke-width=".17"/>
<path d="M221.3 42h.1M221.3 42h.7" fill="none" stroke="#f00" stroke-width=".17"/>
<circle cx="230.9" cy="42" r=".53" fill="#fff" stroke="#f00" stroke-width=".17"/>
<path d="M231.5 42h.7M232.2 42h.1" fill="none" stroke="#f00" stroke-width=".17"/>
<circle cx="222.5" cy="43.9" r=".53" fill="#fff" stroke="#f00" stroke-width=".17"/>
<path d="M221.3 43.9h.1M221.3 43.9h.7" fill="none" stroke="#f00" stroke-width=".17"/>
<circle cx="230.9" cy="43.9" r=".53" fill="#fff" stroke="#f00" stroke-width=".17"/>
<path d="M231.5 43.9h.7M232.2 43.9h.1" fill="none" stroke="#f00" stroke-width=".17"/>
<circle cx="222.5" cy="45.7" r=".53" fill="#fff" stroke="#f00" stroke-width=".17"/>
<path d="M221.3 45.7h.1M221.3 45.7h.7" fill="none" stroke="#f00" stroke-width=".17"/>
<circle cx="230.9" cy="45.7" r=".53" fill="#fff" stroke="#f00" stroke-width=".17"/>
<path d="M231.5 45.7h.7M232.2 45.7h.1" fill="none" stroke="#f00" stroke-width=".17"/>
<circle cx="222.5" cy="47.5" r=".53" fill="#fff" stroke="#f00" stroke-width=".17"/>
<path d="M221.3 47.5h.1M221.3 47.5h.7" fill="none" stroke="#f00" stroke-width=".17"/>
<circle cx="230.9" cy="47.5" r=".53" fill="#fff" stroke="#f00" stroke-width=".17"/>
<path d="M231.5 47.5h.7M232.2 47.5h.1" fill="none" stroke="#f00" stroke-width=".17"/>
<circle cx="222.5" cy="49.3" r=".53" fill="#fff" stroke="#f00" stroke-width=".17"/>
<path d="M221.3 49.4h.1M221.3 49.4h.7" fill="none" stroke="#f00" stroke-width=".17"/>
<circle cx="222.5" cy="25.6" r=".53" fill="#fff" stroke="#f00" stroke-width=".17"/>
<path d="M221.3 25.6h.1M221.3 25.6h.7" fill="none" stroke="#f00" stroke-width=".17"/>
<circle cx="230.9" cy="49.3" r=".53" fill="#fff" stroke="#f00" stroke-width=".17"/>
<path d="M231.5 49.4h.7M232.2 49.4h.1" fill="none" stroke="#f00" stroke-width=".17"/>
<circle cx="222.5" cy="51.2" r=".53" fill="#fff" stroke="#f00" stroke-width=".17"/>
<path d="M221.3 51.2h.1M221.3 51.2h.7" fill="none" stroke="#f00" stroke-width=".17"/>
<circle cx="230.9" cy="51.2" r=".53" fill="#fff" stroke="#f00" stroke-width=".17"/>
<path d="M231.5 51.2h.7M232.2 51.2h.1" fill="none" stroke="#f00" stroke-width=".17"/>
<circle cx="222.5" cy="53" r=".53" fill="#fff" stroke="#f00" stroke-width=".17"/>
<path d="M221.3 53h.1M221.3 53h.7" fill="none" stroke="#f00" stroke-width=".17"/>
<circle cx="230.9" cy="53" r=".53" fill="#fff" stroke="#f00" stroke-width=".17"/>
<path d="M231.5 53h.7M232.2 53h.1" fill="none" stroke="#f00" stroke-width=".17"/>
<circle cx="222.5" cy="54.8" r=".53" fill="#fff" stroke="#f00" stroke-width=".17"/>
<path d="M221.3 54.9h.1M221.3 54.9h.7" fill="none" stroke="#f00" stroke-width=".17"/>
<circle cx="230.9" cy="54.8" r=".53" fill="#fff" stroke="#f00" stroke-width=".17"/>
<path d="M231.5 54.9h.7M232.2 54.9h.1" fill="none" stroke="#f00" stroke-width=".17"/>
<circle cx="222.5" cy="56.7" r=".53" fill="#fff" stroke="#f00" stroke-width=".17"/>
<path d="M221.3 56.7h.1M221.3 56.7h.7" fill="none" stroke="#f00" stroke-width=".17"/>
<circle cx="230.9" cy="56.7" r=".53" fill="#fff" stroke="#f00" stroke-width=".17"/>
<path d="M231.5 56.7h.7M232.2 56.7h.1" fill="none" stroke="#f00" stroke-width=".17"/>
<circle cx="230.9" cy="25.6" r=".53" fill="#fff" stroke="#f00" stroke-width=".17"/>
<path d="M231.5 25.6h.7M232.2 25.6h.1" fill="none" stroke="#f00" stroke-width=".17"/>
<circle cx="222.5" cy="27.4" r=".53" fill="#fff" stroke="#f00" stroke-width=".17"/>
<path d="M221.3 27.4h.1M221.3 27.4h.7" fill="none" stroke="#f00" stroke-width=".17"/>
<circle cx="230.9" cy="27.4" r=".53" fill="#fff" stroke="#f00" stroke-width=".17"/>
<path d="M231.5 27.4h.7M232.2 27.4h.1" fill="none" stroke="#f00" stroke-width=".17"/>
<circle cx="222.5" cy="29.2" r=".53" fill="#fff" stroke="#f00" stroke-width=".17"/>
<path d="M221.3 29.3h.1M221.3 29.3h.7" fill="none" stroke="#f00" stroke-width=".17"/>
<circle cx="230.9" cy="29.2" r=".53" fill="#fff" stroke="#f00" stroke-width=".17"/>
<path d="M231.5 29.3h.7M232.2 29.3h.1" fill="none" stroke="#f00" stroke-width=".17"/>
<circle cx="222.5" cy="31.1" r=".53" fill="#fff" stroke="#f00" stroke-width=".17"/>
<path d="M221.3 31.1h.1M221.3 31.1h.7" fill="none" stroke="#f00" stroke-width=".17"/>
<circle cx="222.5" cy="58.5" r=".53" fill="#fff" stroke="#f00" stroke-width=".17"/>
<path d="M221.3 58.5h.1M221.3 58.5h.7" fill="none" stroke="#f00" stroke-width=".17"/>
<circle cx="230.9" cy="58.5" r=".53" fill="#fff" stroke="#f00" stroke-width=".17"/>
<path d="M231.5 58.5h.7M232.2 58.5h.1" fill="none" stroke="#f00" stroke-width=".17"/>
<path d="M157.3 23.7h3.6v20.2h-3.6z" fill="none" stroke="#00f" stroke-width=".17"/>
<path d="M157.3 22.7h3.1" fill="none" stroke="#000080" stroke-width=".16"/>
<circle cx="161.4" cy="42" r=".53" fill="#fff" stroke="#f00" stroke-width=".17"/>
<path d="M162 42h.8M162.8 42h.1" fill="none" stroke="#f00" stroke-width=".17"/>
<circle cx="161.4" cy="25.6" r=".53" fill="#fff" stroke="#f00" stroke-width=".17"/>
<path d="M162 25.6h.8M162.8 25.6h.1" fill="none" stroke="#f00" stroke-width=".17"/>
<circle cx="161.4" cy="40.2" r=".53" fill="#fff" stroke="#f00" stroke-width=".17"/>
<path d="M162 40.2h.8M162.8 40.2h.1" fill="none" stroke="#f00" stroke-width=".17"/>
<circle cx="161.4" cy="38.4" r=".53" fill="#fff" stroke="#f00" stroke-width=".17"/>
<path d="M162 38.4h.8M162.8 38.4h.1" fill="none" stroke="#f00" stroke-width=".17"/>
<circle cx="161.4" cy="36.6" r=".53" fill="#fff" stroke="#f00" stroke-width=".17"/>
<path d="M162 36.6h.8M162.8 36.6h.1" fill="none" stroke="#f00" stroke-width=".17"/>
<circle cx="161.4" cy="34.7" r=".53" fill="#fff" stroke="#f00" stroke-width=".17"/>
<path d="M162 34.8h.8M162.8 34.8h.1" fill="none" stroke="#f00" stroke-width=".17"/>
<circle cx="161.4" cy="32.9" r=".53" fill="#fff" stroke="#f00" stroke-width=".17"/>
<path d="M162 32.9h.8M162.8 32.9h.1" fill="none" stroke="#f00" stroke-width=".17"/>
<circle cx="161.4" cy="31.1" r=".53" fill="#fff" stroke="#f00" stroke-width=".17"/>
<path d="M162 31.1h.8M162.8 31.1h.1" fill="none" stroke="#f00" stroke-width=".17"/>
<circle cx="161.4" cy="29.2" r=".53" fill="#fff" stroke="#f00" stroke-width=".17"/>
<path d="M162 29.3h.8M162.8 29.3h.1" fill="none" stroke="#f00" stroke-width=".17"/>
<circle cx="161.4" cy="27.4" r=".53" fill="#fff" stroke="#f00" stroke-width=".17"/>
<path d="M162 27.4h.8M162.8 27.4h.1" fill="none" stroke="#f00" stroke-width=".17"/>
<g fill="#f0f" stroke="#f0f" stroke-width=".17">
<circle cx="122.5" cy="45.7" r=".34"/>
<circle cx="65.8" cy="45.7" r=".36"/>
<circle cx="98.7" cy="42" r=".34"/>
<circle cx="109.7" cy="40.2" r=".34"/>
<circle cx="122.5" cy="43.9" r=".34"/>
<circle cx="164.5" cy="31.1" r=".34"/>
<circle cx="109.7" cy="29.2" r=".34"/>
<circle cx="120.7" cy="36.5" r=".36"/>
<circle cx="203" cy="29.2" r=".36"/>
<circle cx="120.7" cy="23.7" r=".36"/>
</g>
<text font-size="2.3" x="217.6" y="157.6">ETA Compute Inc - Confidential and Proprietary</text>
<g font-size="1.7" fill="#004080">
<text x="54" y="28.2">1</text>
<text x="58.5" y="28.2">2</text>
<text x="158.1" y="26.4">10</text>
<text x="159" y="28.2">9</text>
<text x="224" y="24.5">1</text>
<text x="224" y="26.4">3</text>
<text x="224" y="28.2">5</text>
<text x="228.6" y="24.5">2</text>
<text x="228.6" y="26.4">4</text>
<text x="228.6" y="28.2">6</text>
<text x="54" y="30">3</text>
<text x="54" y="31.8">5</text>
<text x="54" y="33.7">7</text>
<text x="54" y="35.5">9</text>
<text x="57.5" y="35.5">10</text>
<text x="58.5" y="30">4</text>
<text x="58.5" y="31.8">6</text>
<text x="58.5" y="33.7">8</text>
<text x="127.1" y="35.5">1</text>
<text x="159" y="35.5">5</text>
<text x="159" y="33.7">6</text>
<text x="159" y="31.8">7</text>
<text x="159" y="30">8</text>
<text x="224" y="33.7">11</text>
<text x="224" y="35.5">13</text>
<text x="224" y="30">7</text>
<text x="224" y="31.8">9</text>
<text x="227.6" y="31.8">10</text>
<text x="227.6" y="33.7">12</text>
<text x="227.6" y="35.5">14</text>
<text x="228.6" y="30">8</text>
<text x="54" y="37.3">11</text>
<text x="54" y="39.2">13</text>
<text x="54" y="41">15</text>
<text x="57.5" y="37.3">12</text>
<text x="57.5" y="39.2">14</text>
<text x="57.5" y="41">16</text>
<text x="127.1" y="37.3">2</text>
<text x="127.1" y="39.2">3</text>
<text x="127.1" y="41">4</text>
<text x="159" y="41">2</text>
<text x="159" y="39.2">3</text>
<text x="159" y="37.3">4</text>
<text x="224" y="37.3">15</text>
<text x="224" y="39.2">17</text>
<text x="224" y="41">19</text>
<text x="227.6" y="37.3">16</text>
<text x="227.6" y="39.2">18</text>
<text x="227.6" y="41">20</text>
<text x="54" y="42.8">17</text>
<text x="54" y="44.7">19</text>
<text x="54" y="46.5">21</text>
<text x="57.5" y="42.8">18</text>
<text x="57.5" y="44.7">20</text>
<text x="57.5" y="46.5">22</text>
<text x="127.1" y="42.8">5</text>
<text x="127.1" y="44.7">6</text>
<text x="127.1" y="46.5">7</text>
<text x="159" y="42.8">1</text>
<text x="224" y="42.8">21</text>
<text x="224" y="44.7">23</text>
<text x="224" y="46.5">25</text>
<text x="227.6" y="42.8">22</text>
<text x="227.6" y="44.7">24</text>
<text x="227.6" y="46.5">26</text>
<text x="54" y="48.3">23</text>
<text x="54" y="50.1">25</text>
<text x="54" y="51.9">27</text>
<text x="54" y="53.8">29</text>
<text x="57.5" y="48.3">24</text>
<text x="57.5" y="50.1">26</text>
<text x="57.5" y="51.9">28</text>
<text x="57.5" y="53.8">30</text>
<text x="110.7" y="51.9">1</text>
<text x="110.7" y="53.8">2</text>
<text x="127.1" y="48.3">8</text>
<text x="159" y="53.8">7</text>
<text x="159" y="51.9">8</text>
<text x="224" y="48.3">27</text>
<text x="224" y="50.1">29</text>
<text x="224" y="51.9">31</text>
<text x="224" y="53.8">33</text>
<text x="227.6" y="48.3">28</text>
<text x="227.6" y="50.1">30</text>
<text x="227.6" y="51.9">32</text>
<text x="227.6" y="53.8">34</text>
<text x="54" y="55.6">31</text>
<text x="54" y="57.4">33</text>
<text x="54" y="59.3">35</text>
<text x="57.5" y="55.6">32</text>
<text x="57.5" y="57.4">34</text>
<text x="57.5" y="59.3">36</text>
<text x="110.7" y="55.6">3</text>
<text x="110.7" y="57.4">4</text>
<text x="110.7" y="59.3">5</text>
<text x="159" y="59.3">4</text>
<text x="159" y="57.4">5</text>
<text x="159" y="55.6">6</text>
<text x="224" y="55.6">35</text>
<text x="224" y="57.4">37</text>
<text x="224" y="59.3">39</text>
<text x="227.6" y="55.6">36</text>
<text x="227.6" y="57.4">38</text>
<text x="227.6" y="59.3">40</text>
<text x="54" y="61.1">37</text>
<text x="54" y="63">39</text>
<text x="57.5" y="61.1">38</text>
<text x="57.5" y="63">40</text>
<text x="110.7" y="61.1">6</text>
<text x="159" y="64.8">1</text>
<text x="159" y="63">2</text>
<text x="159" y="61.1">3</text>
</g>
<g font-size="1.6">
<text x="117.6" y="17.5">VDD_IO_LS</text>
<text x="46.3" y="23">VDD_IO_LS</text>
<text x="60.9" y="23">VDD_IO</text>
<text x="200.8" y="19.3">AREF</text>
<text x="216.3" y="19.3">VDD_IO_LS</text>
<text x="231" y="19.3">VDD_IO</text>
<text x="37.5" y="29.6">ADC_VCM</text>
<text x="95.3" y="24.1">+3.3V</text>
<text x="97.1" y="29.6">+3.3V_ARD</text>
<text x="240.5" y="27.8">+3.3V</text>
<text x="70.4" y="31.4">+3.3V</text>
<text x="70.4" y="35.1">+5V</text>
<text x="95.1" y="32.2">+5V_ARD</text>
<text x="240.5" y="31.4">+5V</text>
<text x="210.3" y="164.2">Title</text>
<text x="226.8" y="166">LYNX - ECM3532 EVAL BOARD</text>
<text x="210.3" y="169.7">Size</text>
<text x="212.1" y="171.5">B</text>
<text x="217.6" y="169.7">Document</text>
<text x="226.4" y="169.7">Number</text>
<text x="270.7" y="169.7">Rev</text>
<text x="272.5" y="171.5">A</text>
<text x="210.3" y="175.2">Date:</text>
<text x="219.8" y="175.2">Wednesday, March 18, 2020</text>
<text x="246.9" y="175.2">Sheet</text>
<text x="256" y="175.2">2</text>
<text x="261.5" y="175.2">of</text>
<text x="267" y="175.2">7</text>
</g>
<g font-size="1.6" fill="#000080">
<text x="106" y="20.1">J6</text>
<text x="157.3" y="22.5">CN5</text>
<text x="224" y="21.7">J10</text>
<text x="53.9" y="25.4">J9</text>
<text x="117" y="27.1">J5</text>
<text x="127.1" y="32.7">CN6</text>
<text x="149.9" y="45.3">HDR FEM 1X10 LP</text>
<text x="110.6" y="49.1">CN8</text>
<text x="122.5" y="50.8">HDR FEM 1X8 LP</text>
<text x="157.3" y="48">CN9</text>
<text x="53" y="65.4">HDR 2X20</text>
<text x="106" y="63.6">HDR FEM 1X6 LP</text>
<text x="223.1" y="61.8">HDR 2X20</text>
<text x="151.8" y="67.3">HDR FEM 1X8 LP</text>
</g>
<g font-size="1.6" fill="#f00">
<text x="166.8" y="24.8">GPIO9_I2C1SCL_PDM0DAT_I2C2SCL</text>
<text x="166.8" y="26.6">GPIO8_I2C1SDA_PDM0CLK_I2C2SDA</text>
<text x="37.7" y="31.4">ADC_CH1</text>
<text x="37.7" y="33.2">ADC_CH2</text>
<text x="166.8" y="32.1">GPIO29_SPI1CLK_I2C1SCL_SPI2SCK_SLV1CLK_SLV2CLK</text>
<text x="166.8" y="34">GPIO27_SPI1MISO_SPI2MISO_SLV1MOSI_SLV2MOSI</text>
<text x="166.8" y="35.8">GPIO28_SPI1MOSI_I2C1SDA_SPI2MOSI_SLV1MISO_SLV2MISO</text>
<text x="237.7" y="35.1">GPIO3_PWM3_UART1RX</text>
<text x="237.7" y="33.2">RESET_N</text>
<text x="32.3" y="40.6">GPIO_PM_MODE</text>
<text x="39.9" y="38.7">POR_N</text>
<text x="40.8" y="36.9">WAKE</text>
<text x="80.9" y="37.6">RESET_N_ARD</text>
<text x="166.8" y="37.6">GPIO30_SPI1CS0_SP2RDY_SPI2CS0_SLV1CS_SLV2CS</text>
<text x="166.8" y="39.4">GPIO12_AUDCLKIN</text>
<text x="166.8" y="41.2">GPIO13_I2SBCLK</text>
<text x="237.7" y="36.9">GPIO7_PWM7_DSPUARTTX_UART1TX</text>
<text x="237.7" y="38.7">GPIO10_SPI2CS2</text>
<text x="237.7" y="40.6">GPIO11_SPI2RDY_SPI2CS3_SLV2CS</text>
<text x="20.7" y="47.9">SPI0MOSI_I2C0SDA_SLV0MISO</text>
<text x="28.7" y="46.1">SPI0MISO_SLV0MOSI</text>
<text x="38.4" y="42.4">SWDCLK</text>
<text x="39.9" y="44.2">SWDIO</text>
<text x="86.3" y="47.2">VIN</text>
<text x="237.7" y="47.9">GPIO16_I2SDATOUT</text>
<text x="237.7" y="42.4">GPIO14_I2SLRCLK_PDM1CLK</text>
<text x="237.7" y="44.2">GPIO15_I2SDATIN_PDM1DAT</text>
<text x="16.1" y="51.5">GPIO31_SPI1CS1_SP1RDY_SPI2CS1</text>
<text x="22.6" y="49.7">SPI0CLK_I2C0SCL_SLV0CLK</text>
<text x="24" y="53.4">GPIO26_SPI0CS3_SP0RDY</text>
<text x="69.8" y="52.2">CN8_2</text>
<text x="69.8" y="50.4">CN8_1</text>
<text x="166.8" y="50.4">GPIO6_PWM6_CLKOUT1</text>
<text x="166.8" y="52.2">GPIO5_PWM5_UART1CTS</text>
<text x="237.7" y="51.5">GPIO18_I2C0SCL_JTAGTDI_PDM0DAT</text>
<text x="237.7" y="53.4">UART0_TX</text>
<text x="237.7" y="49.7">GPIO17_I2C0SDA_JTAGTMS_PDM0CLK</text>
<text x="12.8" y="58.8">GPIO22_UART1RTS_JTAGTDO_CLKOUT0</text>
<text x="21.6" y="57">GPIO21_UART1CTS_JTAGTCK</text>
<text x="31.8" y="55.2">GPIO25_SPI0CS2</text>
<text x="69.8" y="59.5">CN8_6</text>
<text x="69.8" y="57.7">CN8_5</text>
<text x="69.8" y="55.9">CN8_4</text>
<text x="69.8" y="54.1">CN8_3</text>
<text x="166.8" y="54.1">GPIO4_PWM4_UART1RTS</text>
<text x="166.8" y="55.9">GPIO2_PWM2_SPI2CLK_SLV2CLK</text>
<text x="166.8" y="57.7">GPIO1_PWM1_SPI2MOSI_SLV2MISO</text>
<text x="166.8" y="59.5">GPIO0_PWM0_SPI2MISO_SLV2MOSI</text>
<text x="237.7" y="57">UART0_RX</text>
<text x="237.7" y="58.8">UART0_CTS</text>
<text x="237.7" y="55.2">UART0_RTS</text>
<text x="24.5" y="60.7">GPIO23_SPI0CS0_SLV0CS</text>
<text x="31.8" y="62.5">GPIO24_SPI0CS1</text>
<text x="166.8" y="61.4">GPIO20_UART1TX_DSPUARTTX</text>
<text x="166.8" y="63.2">GPIO19_UART1RX_DSPUARTRX_JTAGTRSTDSP</text>
<text x="168.6" y="104.6">GPIO0_PWM0_SPI2MISO_SLV2MOSI</text>
<text x="168.6" y="106.4">GPIO1_PWM1_SPI2MOSI_SLV2MISO</text>
<text x="203.4" y="107.1">GPIO2_PWM2_SPI2CLK_SLV2CLK</text>
<text x="203.4" y="105.2">GPIO1_PWM1_SPI2MOSI_SLV2MISO</text>
<text x="203.4" y="103.4">GPIO0_PWM0_SPI2MISO_SLV2MOSI</text>
<text x="170.4" y="108.2">GPIO2_PWM2_SPI2CLK_SLV2CLK</text>
<text x="176.8" y="110.1">GPIO4_PWM4_UART1RTS</text>
<text x="176.8" y="111.9">GPIO5_PWM5_UART1CTS</text>
<text x="177.8" y="113.7">GPIO6_PWM6_CLKOUT1</text>
<text x="203.4" y="112.6">GPIO6_PWM6_CLKOUT1</text>
<text x="203.4" y="110.7">GPIO5_PWM5_UART1CTS</text>
<text x="203.4" y="108.9">GPIO4_PWM4_UART1RTS</text>
<text x="167.5" y="115.5">GPIO8_I2C1SDA_PDM0CLK_I2C2SDA</text>
<text x="167.5" y="117.4">GPIO9_I2C1SCL_PDM0DAT_I2C2SCL</text>
<text x="181.8" y="119.2">GPIO12_AUDCLKIN</text>
<text x="203.4" y="116.2">GPIO9_I2C1SCL_PDM0DAT_I2C2SCL</text>
<text x="203.4" y="114.4">GPIO8_I2C1SDA_PDM0CLK_I2C2SDA</text>
<text x="203.4" y="118.1">GPIO12_AUDCLKIN</text>
<text x="203.4" y="119.9">GPIO13_I2SBCLK</text>
<text x="158.9" y="122.9">GPIO19_UART1RX_DSPUARTRX_JTAGTRSTDSP</text>
<text x="164.9" y="124.7">GPIO20_UART1TX_DSPUARTTX</text>
<text x="183.6" y="121">GPIO13_I2SBCLK</text>
<text x="203.4" y="125.4">GPIO27_SPI1MISO_SPI2MISO_SLV1MOSI_SLV2MOSI</text>
<text x="203.4" y="123.5">GPIO20_UART1TX_DSPUARTTX</text>
<text x="203.4" y="121.7">GPIO19_UART1RX_DSPUARTRX_JTAGTRSTDSP</text>
<text x="147.6" y="128.4">GPIO28_SPI1MOSI_I2C1SDA_SPI2MOSI_SLV1MISO_SLV2MISO</text>
<text x="151" y="130.2">GPIO29_SPI1CLK_I2C1SCL_SPI2SCK_SLV1CLK_SLV2CLK</text>
<text x="153.2" y="132">GPIO30_SPI1CS0_SP2RDY_SPI2CS0_SLV1CS_SLV2CS</text>
<text x="155.6" y="126.5">GPIO27_SPI1MISO_SPI2MISO_SLV1MOSI_SLV2MOSI</text>
<text x="203.4" y="129">GPIO29_SPI1CLK_I2C1SCL_SPI2SCK_SLV1CLK_SLV2CLK</text>
<text x="203.4" y="127.2">GPIO28_SPI1MOSI_I2C1SDA_SPI2MOSI_SLV1MISO_SLV2MISO</text>
<text x="203.4" y="130.9">GPIO30_SPI1CS0_SP2RDY_SPI2CS0_SLV1CS_SLV2CS</text>
</g>
<text font-size="1.4" x="122.5" y="52.7">VIN - UNUSED</text>
<g font-size="1.3">
<text x="29.3" y="1.4">5</text>
<text x="84.1" y="1.4">4</text>
<text x="139" y="1.4">3</text>
<text x="193.8" y="1.4">2</text>
<text x="248.7" y="1.4">1</text>
<text x=".5" y="24.7">D</text>
<text x="276.6" y="24.7">D</text>
<text x=".5" y="68.2">C</text>
<text x="276.6" y="68.2">C</text>
<text x=".5" y="111.6">B</text>
<text x="276.6" y="111.6">B</text>
<text x=".5" y="155">A</text>
<text x="276.6" y="155">A</text>
<text x="29.3" y="177">5</text>
<text x="84.1" y="177">4</text>
<text x="139" y="177">3</text>
<text x="193.8" y="177">2</text>
<text x="248.7" y="177">1</text>
</g>
</svg>
